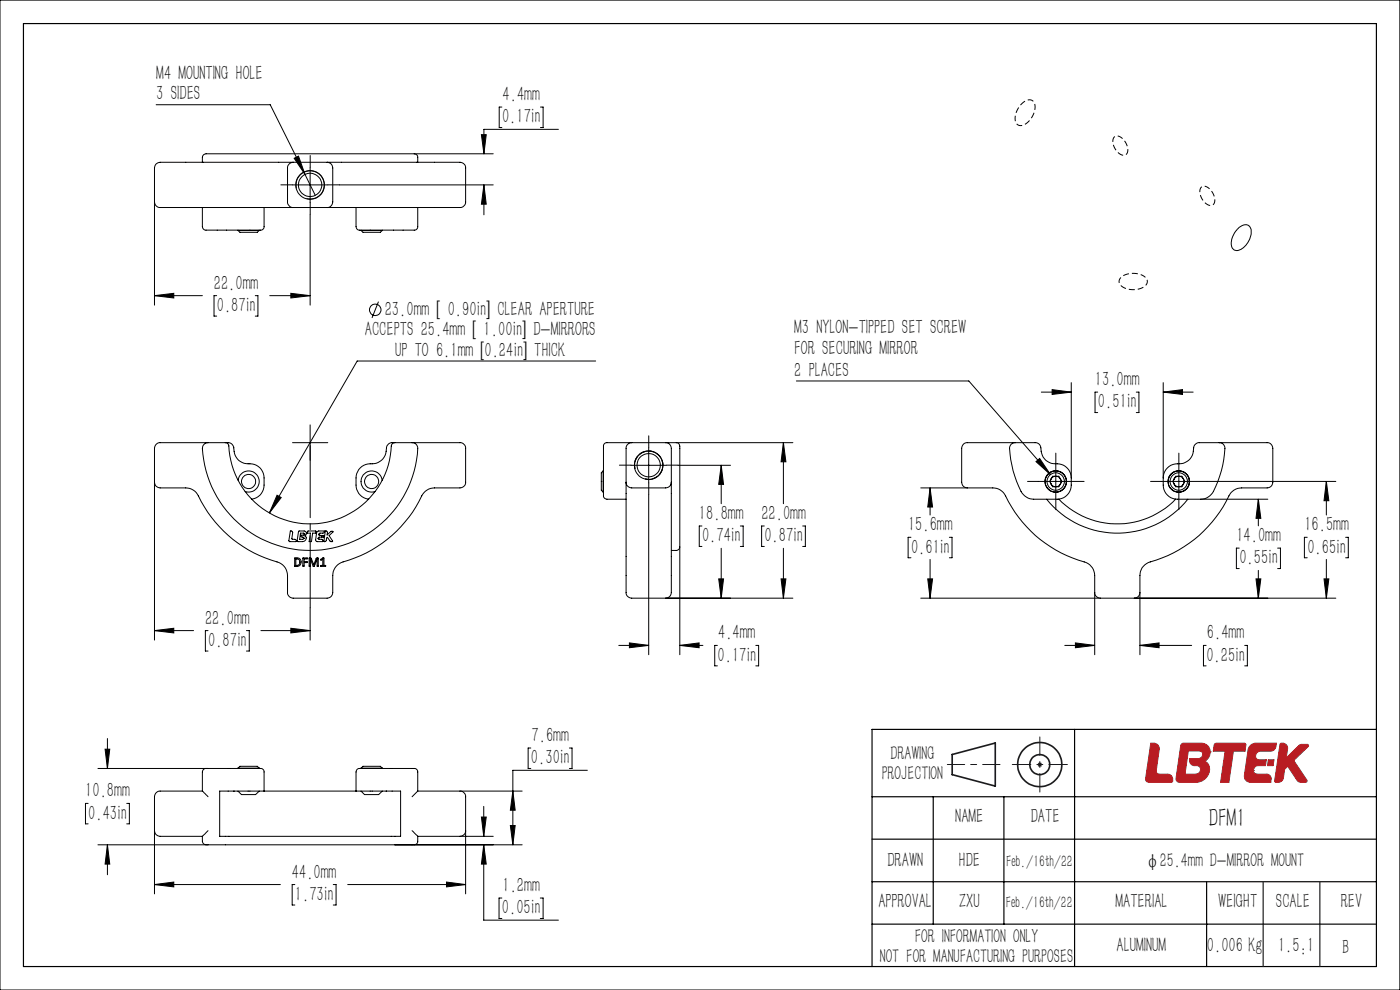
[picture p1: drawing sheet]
<svg xmlns="http://www.w3.org/2000/svg" width="297mm" height="210mm" viewBox="0 0 297 210" stroke-linecap="round" stroke-linejoin="round" font-family="sans-serif">
<path d="M220.1 162.2h1M220.2 161.8l.7 .8M220.6 161.7v1M220.9 161.8l-.7 .8" fill="none" stroke="#191924" stroke-width=".21"/>
<g fill="none" stroke="#191924" stroke-width=".35">
<path d="M202 160l9.1-2.4v9.1l-9.1-2.4z"/>
<circle cx="220.6" cy="162.2" r="4.7"/>
<circle cx="220.6" cy="162.2" r="2.13"/>
</g>
<path d="M244.1 157.6h.8a1.16 1.16 0 0 1 1 1.4l-.6 4.5a.64 .64 0 0 0 .6 .7h1.8a1.03 1.03 0 0 1 1 .6 1.03 1.03 0 0 1-.1 1.1h-4.9l-.5-.1-.1-.3zM250.7 157.8l.3-.2h3.9a2 2 0 0 1 1.9 1.7 2 2 0 0 1-1.2 2.2l.1 .1a1.96 1.96 0 0 1 .7 2.4 2.91 2.91 0 0 1-2.7 1.9h-3.5a.73 .73 0 0 1-.7-.8l1-6.9zM256.8 159.5h.1M257.7 157.8l.3-.2h6.1l.2 .4-.2 1.3h-2.4l-1 6.6h-1.8l1-6.6h-2.5zM265.1 158.3l.4-.4 .7-.3h4.6l-.1 .8a1.16 1.16 0 0 1-1.2 .9h-2.1a.93 .93 0 0 0-1 .8 .93 .93 0 0 0 .7 1.1h1.5l-.1 1.2h-1.6a.91 .91 0 0 0-1 .8 .91 .91 0 0 0 .8 1h2a.98 .98 0 0 1 1 1.1l-.1 .6h-4.5a1.29 1.29 0 0 1-1.1-1.4l.8-5.6zM271.7 157.7a1.11 1.11 0 0 1 1.5 1.1l-.3 2 2.8-2.8 1.7-.1a.28 .28 0 0 1 .2 .2 .28 .28 0 0 1-.1 .3l-3 2.9 2.7 4.2v.4h-1.3l-.5-.1-2.2-3.2-.7 .6-.2 1.8a1.22 1.22 0 0 1-1.6 .9h-.2l-.1-.3 1.1-7.7zM254.7 163.3h.1M255.1 160.1h.1M255.1 160.1a.66 .66 0 0 0-.6-.8h-2.4l-.7 4.9h2.4a.9 .9 0 0 0 .9-.9M255.1 160.1a.91 .91 0 0 1-.9 .8h-1.9a1.22 1.22 0 0 0 .5 1.3l1.1 .2a.79 .79 0 0 1 .8 .9M265.9 163.4h.1M269.1 161.2h1.2l-.2 1.2h-1.2z" fill="none" stroke="#a72b30" stroke-width=".21"/>
<path d="M0 0h297v210h-297z" fill="none" stroke="#000" stroke-width=".21"/>
<path d="M5 5h287v200h-287zM228 154.7v50.3M292 154.7h-107v50.3M185 178h107M185 169h107M198 169v27M213 169v27M185 196h107M185 187h107M256 187v18" fill="none" stroke="#000" stroke-width=".25"/>
<path d="M201 162.2h11.1" fill="none" stroke="#191924" stroke-width=".21" stroke-dasharray="30.5 1.3 1.3 1.3" stroke-dashoffset="26.8"/>
<path d="M220.6 156.3v11.7M214.7 162.2h11.7" fill="none" stroke="#191924" stroke-width=".21" stroke-dasharray="30.5 1.3 1.3 1.3" stroke-dashoffset="26.5"/>
<path d="M268 187v18M280 187v18" fill="none" stroke="#191924" stroke-width=".25"/>
<path d="M244.1 157.6l1.3 .2 .4 .4 .2 .5-.7 4.8 .1 .4 .4 .3 2.4 .1 .6 .7v.7l-.2 .2h-5.1l-.4-.3zM252.1 159.3l-.7 4.9 2.6-.1 .6-.6v-.7l-.5-.4h-1l-.4-.3-.3-.5-.1-.7 2.3-.1 .5-.5v-.5l-.2-.4-.3-.1zM250.7 157.8l.3-.2h4.1l.9 .4 .6 .8 .2 .8-.3 1-.9 .9 .7 .6 .3 .6v.3a2.89 2.89 0 0 1-2.9 2.9h-3.7l-.5-.4 1-7.4zM257.7 157.8l.3-.2h6.1l.2 .2-.2 1.5h-2.4l-1 6.6h-1.8l1-6.6h-2.5zM265.3 158.1l.9-.5h4.6l-.2 1-.5 .6-.4 .1-2.6 .1-.5 .4-.3 .5 .2 .5 .3 .3 1.8 .1-.1 1.2-2 .1-.5 .5v.8l.6 .4 2.6 .1 .5 .6-.1 1h-4.6l-.8-.5-.2-.9 .8-5.5zM269.1 161.2h1.2l-.2 1.2h-1.2zM271.6 157.8l-1.2 8 1 .1 .7-.4 .2-.5 .2-1.8 .7-.6 2.2 3.2 .4 .1h1.4v-.4l-2.7-4.2 3-2.9 .1-.4h-1.8l-2.9 2.8 .2-2.4-.6-.7z" fill-rule="evenodd" fill="#b81c22"/>
<g fill="none" stroke="#000" stroke-width=".21">
<path d="M33.1 22.2h24.2l7.4 14.8M62.1 39.2h7.4M62.2 34.4a1.2 1.2 0 0 0-1.2 1.2v7.2a1.2 1.2 0 0 0 1.2 1.2M62.2 34.4h-28.2a1.2 1.2 0 0 0-1.2 1.2v29.1M62.2 34.4h7.2M62.4 33.6l.9-.5 1.4 3.9zM62.9 40a2.99 2.99 0 0 1 2.6-3.8 2.99 2.99 0 0 1 3.3 3.3 2.99 2.99 0 0 1-3.8 2.6M64.7 37l2.2 4.4M65.8 35.5v7.5M69.4 34.4a1.2 1.2 0 0 1 1.2 1.2v7.2a1.2 1.2 0 0 1-1.2 1.2M69.4 34.4h28.2a1.2 1.2 0 0 1 1.2 1.2v7.2a1.2 1.2 0 0 1-1.2 1.2h-28.2M72 39.2h32.6"/>
<path d="M87.9 32.6h16.7M87.9 32.6h-43.7a.97 .97 0 0 0-1.3 .8v1M87.9 32.6a.72 .72 0 0 1 .7 .8v1M102.1 28.6h1.1l-.5 4zM102.7 39.2v6.4M102.7 39.2l.5 4.1h-1.1zM106.5 22.7h-.6v4.3h.6M114.7 22.7h.5v4.3h-.5M118.5 27.4h-15.8v5.2M32.8 42.8a1.2 1.2 0 0 0 1.2 1.2h28.2M42.9 44v4.1a.89 .89 0 0 0 1.3 .7h10.9a.72 .72 0 0 0 .9-.7v-4.1M50.5 48.9h4.5"/>
<path d="M50.5 48.9a1.8 1.8 0 0 0 1.7 .4h1a1.87 1.87 0 0 0 1.8-.4M50.5 48.8v.1M55 48.8v.1M62.2 44h7.2M65.8 45.5v19.2M75.5 44v4.1a.9 .9 0 0 0 1.3 .7h10.6a.87 .87 0 0 0 1.2-.7v-4.1M76.6 48.9h4.5M76.6 48.9l.4 .4h2.3a1.87 1.87 0 0 0 1.8-.4M76.6 48.8v.1M81.1 48.8v.1M262.8 48.3a1.54 1.54 0 0 1 2.5 0 4 4 0 0 1-3 4.9 1.52 1.52 0 0 1-1-2.2l.6-1.5zM32.8 62.7h10.1"/>
<path d="M32.8 62.7l4.1-.5v1zM46 62.7h-.6v4.4h.6M54.2 62.7h.5v4.4h-.5M57.2 62.7h8.6M61.7 62.2l4.1 .5-4.1 .5zM80.3 64l-1.4 3.4M126.4 76.6h-50.6l-18.7 32.2M44.1 93.9a1.21 1.21 0 0 0-1.2 1.3 22.9 22.9 0 0 0 23 21.6 22.9 22.9 0 0 0 22.7-21.9l-.3-.6-.4-.3-.5-.1M47.8 93.9a.72 .72 0 0 1 .7 .7 17.3 17.3 0 0 0 17.4 16.5 17.3 17.3 0 0 0 17.2-16.8l.3-.3 .4-.1M62.1 93.9h7.4M65.8 90.1v7.5M128 99.9v4.5"/>
<path d="M128 99.9l-.4 .4v3.7l.4 .4M128 99.9h.1M133.8 98.7h7.6M134 93.9a1.2 1.2 0 0 0-1.2 1.2v7.2M134.7 99.5a2.99 2.99 0 0 1 2.7-3.8 2.99 2.99 0 0 1 3.2 3.3 2.99 2.99 0 0 1-3.8 2.6M137.6 94.9v7.5M141.2 93.9a1.2 1.2 0 0 1 1.2 1.2v7.2M143.5 93.9a.98 .98 0 0 1 .7 1.2v20.9M143.8 98.7h11.2M153 98.7l.5 4.1h-1zM153 98.7v8.1M166.2 93.9v12.9"/>
<path d="M166.2 93.9l.5 4.1h-1zM168.2 93.9h-39.4a.91 .91 0 0 0-.8 1.2v9.9a.75 .75 0 0 0 .8 .9h4M168.9 80.8h36.6l17.3 19.9M219.8 97.9l.8-.6 2.2 3.4zM220.9 83.2h6.4M223.2 82.6l4.1 .6-4.1 .5zM224 98.4v7.5M227.3 81.2v21.7a3 3 0 0 1-3 3h-5a3.4 3.4 0 0 1-3.2-2.7 21.5 21.5 0 0 1-1.9-8.5l.3-.4 .9-.4M232.9 83.2h-.6v4.3h.6M241.1 83.2h.5v4.3h-.5M246.8 81.2v21.7a3 3 0 0 0 3 3h19.2M246.8 83.2h6.3"/>
<path d="M246.8 83.2l4.1-.6v1.1zM250.1 98.4v7.5M258.7 93.9a1.16 1.16 0 0 1 1.2 1.3 20.7 20.7 0 0 1-3 9.7l-1 .7-1.2 .3M32.8 102.3a1.2 1.2 0 0 0 1.2 1.2h5.4a2.96 2.96 0 0 1 2.7 1.7 26.4 26.4 0 0 0 17.1 14.1 2.98 2.98 0 0 1 1.8 2.8v3.6a1.2 1.2 0 0 0 1.2 1.2h7.2a1.2 1.2 0 0 0 1.2-1.2v-3.6a2.99 2.99 0 0 1 2.2-2.9 26.4 26.4 0 0 0 16.9-14.4l.9-.8 1.2-.5h5.8a1.2 1.2 0 0 0 1.2-1.2v-7.2a1.2 1.2 0 0 0-1.2-1.2h-14.4a1.66 1.66 0 0 0-1.3 1.8 3.3 3.3 0 0 1-3.8 2.7 3 3 0 0 0-2.6 3 3.9 3.9 0 0 0 1.3 3.9l.8 .5 .6 .1M50.5 101.9a2.25 2.25 0 0 1 2.7-2 2.25 2.25 0 0 1 1.7 2.8 2.25 2.25 0 0 1-2.9 1.6M53.4 105.9a2.91 2.91 0 0 0 2.6-3 3.9 3.9 0 0 0-1.2-4l-1.3-.5a3.4 3.4 0 0 1-3.9-3.6l-.4-.6-.6-.3h-14.6a1.2 1.2 0 0 0-1.2 1.2v40.7M58.8 105l.9 .5-2.6 3.3zM61.6 112.6l.3 .1 .2 .2-.2 1.5 .8 .1 .1 .4h-1.4l-.1-.1zM62.5 118.3a.95 .95 0 0 1 1.4 .9 .95 .95 0 0 1-1.4 .8zM62.8 118.6a.7 .7 0 0 1 .8 .6 .7 .7 0 0 1-.8 .7zM63.4 112.7l1.1-.1a.56 .56 0 0 1 .5 .5 .56 .56 0 0 1-.3 .6 .68 .68 0 0 1 .2 .8 .68 .68 0 0 1-.7 .4h-1l-.2-.1zM64.3 118.3h.9v.3h-.7v.5h.6l.1 .2h-.7v.8h-.3z"/>
<path d="M64.5 114.2h.1M64.6 113.3l-.1-.2h-.8l-.1 1.3h.7l.2-.2M64.6 113.3h.1M64.6 113.3l-.2 .2h-.6l.1 .3 .4 .1 .2 .3M65 113.1h.1M65.3 112.7h1.8l-.1 .4h-.7l-.2 1.8h-.5l.3-1.8h-.7zM65.8 118.5v1.6h-.2v-1.8l.4 .1 .6 1.4M65.8 118.5h.1M65.8 118.5l.7 1.6h.2l.6-1.6M66.6 119.8h.1M67.3 118.5v1.6h.2v-1.8l-.4 .1-.5 1.4M67.3 118.5h.1"/>
<path d="M67.5 114.2h.1M67.6 113.4l.2-.3h.9l.1-.5h-1.2l-.4 .4-.2 1.7 .2 .2h1.3l-.1-.5h-.8l-.1-.2M67.6 113.4l.1 .2h.5v.3h-.5l-.2 .3M67.6 113.4h.1M68.1 118.6l.6-.3v1.6h.3v.2h-.9v-.2h.4v-1.3l-.4 .2zM68.3 113.6h.4l-.1 .3h-.3zM69 112.6l.5 .2-.1 .7 .7-.8h.6l-.9 .9 .7 1.3-.5-.1-.5-.8-.4 .8-.4 .1zM81.1 101.9a2.26 2.26 0 0 0-2.7-2 2.26 2.26 0 0 0-1.8 2.8 2.26 2.26 0 0 0 3 1.6M128 104.4h.1M132.8 102.3a1.2 1.2 0 0 0 1.2 1.2h7.2a1.2 1.2 0 0 0 1.2-1.2M132.8 102.3v23.4a1.2 1.2 0 0 0 1.2 1.2h34.2M137.6 104.9v34"/>
<path d="M142.4 102.3v23.4a1.2 1.2 0 0 1-1.2 1.2M144.2 116v22.9M144.2 116a.72 .72 0 0 1-.7 .8h-1.1M148.9 111.6h-.6v4.3h.6M153 116.3v10.6M157.1 111.6h.6v4.3h-.6M162.1 111.6h-.5v4.3h.5M166.2 116.3v10.6M170.3 111.6h.6v4.3h-.6M193.3 114h-.6v4.3h.6M195.3 103.5h15.3a2.96 2.96 0 0 1 2.7 1.7 26.4 26.4 0 0 0 17.1 14.1 2.98 2.98 0 0 1 1.8 2.8v16.8M197.3 103.5l.5 4.1h-1z"/>
<path d="M197.3 103.5v5.7M197.3 118.7v8.2M201.4 114h.6v4.3h-.6M220.2 102.1h7.5M221.8 102.7a2.26 2.26 0 0 1 2-2.8 2.26 2.26 0 0 1 2.4 2.4 2.26 2.26 0 0 1-2.8 2M222 105.9a19.2 19.2 0 0 0 30 0M223.3 101h1.3l.7 1.1-.7 1.1h-1.3l-.6-1.1zM224.6 105.9a17.2 17.2 0 0 0 24.8 0M227.3 101.4a3.2 3.2 0 0 0-3.9-3.1 3.3 3.3 0 0 1-2.6-3.3 1.15 1.15 0 0 0-1.2-1.1h-14.4a1.2 1.2 0 0 0-1.2 1.2v7.2a1.2 1.2 0 0 0 1.2 1.2M246.3 102.1h7.5M246.8 101.4a3.2 3.2 0 0 1 3.8-3.1 3.2 3.2 0 0 0 2.6-3.3 1.21 1.21 0 0 1 1.2-1.1h14.4a1.2 1.2 0 0 1 1.2 1.2v7.2a1.2 1.2 0 0 1-1.2 1.2h-5.4a2.96 2.96 0 0 0-2.7 1.7 26.4 26.4 0 0 1-17.1 14.1 2.88 2.88 0 0 0-1.8 2.8v16.8M247.9 102.7a2.25 2.25 0 0 1 2-2.8 2.25 2.25 0 0 1 2.4 2.4 2.25 2.25 0 0 1-2.8 2"/>
<path d="M249.4 101h1.3l.7 1.1-.7 1.1h-1.3l-.6-1.1zM256.1 102.1h27.3M262.9 116.3h-.6v4.3h.6M266.9 105.9v5.6M266.9 105.9l.6 4.1h-1zM271 116.3h.6v4.3h-.6M277.3 114h-.6v4.3h.6M281.4 102.1v7.1M281.4 118.7v8.2M281.4 102.1l.5 4.1h-1zM285.5 114h.5v4.3h-.5M32.8 133.8h8.3"/>
<path d="M32.8 133.8l4.1-.5v1zM44.1 133.8h-.5v4.3h.5M52.3 133.8h.6v4.3h-.6M55.4 133.8h10.4M61.7 133.3l4.1 .5-4.1 .5zM65.8 128.9v6.9M131.3 136.9h6.3M133.5 136.4l4.1 .5-4.1 .5zM144.2 136.9h4.9M144.2 136.9l4.1-.5v1zM152.2 136.9h-.6v4.3h.6M152.5 122.8h1l-.5 4.1z"/>
<path d="M160.3 136.9h.6v4.3h-.6M165.7 122.8h1l-.5 4.1zM195.3 126.9h88.1M196.8 122.8h1l-.5 4.1zM225.9 136.9h6.3M228.1 136.4l4.1 .5-4.1 .5zM232.2 125.7a1.2 1.2 0 0 0 1.2 1.2M241.8 136.9l4.1-.5v1zM241.8 136.9h11M241.8 125.7a1.2 1.2 0 0 1-1.2 1.2M255.9 136.9h-.6v4.3h.6M264.1 136.9h.5v4.3h-.5"/>
<path d="M266.5 122.8h1l-.6 4.1zM266.9 121v5.9M280.9 122.8h1l-.5 4.1zM22.3 158.9h1l-.5 4.1zM22.8 156.7v6.3M112.6 158.7h-.6v4.3h.6M120.8 158.7h.6v4.3h-.6M18.7 170.4h-.6v4.4h.6M20.8 163h34.3a.72 .72 0 0 1 .9 .8v4M20.8 179.2h90M22.8 179.2v6.4M22.8 179.2l.5 4.1h-1z"/>
<path d="M26.9 170.4h.5v4.4h-.5M32.8 176.2a1.2 1.2 0 0 0 1.2 1.2h8.9M42.9 177.4v1.1a.98 .98 0 0 0 1.2 .7M42.9 167.8l1.2 1.2M42.9 167.8h-8.9a1.2 1.2 0 0 0-1.2 1.2v20.6M44.1 163h-.3a.76 .76 0 0 0-.9 .8v4M44.1 176.2l-1.2 1.2M50.5 162.9h4.5M50.5 162.9a1.8 1.8 0 0 1 1.7-.3h1a1.87 1.87 0 0 1 1.8 .3M50.5 167.8l.7 .7h3l.8-.7M50.5 162.9v.1M55 162.9v.1"/>
<path d="M56 167.8h-9.4v9.6h38.4v-9.6h-9.5M56 167.8h19.5M75.5 167.8v-4a.9 .9 0 0 1 1.3-.8h11a.7 .7 0 0 1 .8 .8v4M76.6 162.9h4.5M76.6 162.9l.4-.3h2.3a1.87 1.87 0 0 1 1.8 .3M76.6 167.8l.7 .7h3l.8-.7M76.6 162.9v.1M81.1 162.9v.1M87.4 176.2l1.2 1.2M88.6 177.4v1.1a.98 .98 0 0 1-1.2 .7M88.6 167.8l-1.2 1.2M97.6 167.8a1.2 1.2 0 0 1 1.2 1.2v20.6"/>
<path d="M98.8 176.2a1.2 1.2 0 0 1-1.2 1.2M102.1 173.3h1.1l-.6 4.1zM102.6 179.2l.6 4.1h-1.1zM102.6 179.2v16h15.9M102.6 171.1v6.3M104.6 177.4h-16M108.3 175.1h1l-.5 4.1zM108.8 167.8l.5 4.1h-1zM110.8 167.8h-22.2M124.6 163.4h-15.8v15.8M32.8 187.6h26.7M32.8 187.6l4.1-.5v1z"/>
<path d="M62.5 187.6h-.5v4.4h.5M70.7 187.6h.6v4.4h-.6M73.8 187.6h25M94.7 187.1l4.1 .5-4.1 .5zM106.5 190.5h-.6v4.3h.6M114.6 190.5h.6v4.3h-.6"/>
<circle cx="65.8" cy="39.2" r="3"/>
<circle cx="65.8" cy="39.2" r="2.48"/>
<circle cx="79.6" cy="65.7" r="1.22"/>
<circle cx="137.6" cy="98.7" r="3"/>
<circle cx="137.6" cy="98.7" r="2.47"/>
<circle cx="52.7" cy="102.1" r="1.51"/>
<circle cx="78.8" cy="102.1" r="1.51"/>
<circle cx="224" cy="102.1" r="2.25"/>
<circle cx="224" cy="102.1" r="1.11"/>
<circle cx="224" cy="102.1" r="1.84"/>
<circle cx="224" cy="102.1" r="2.3"/>
<circle cx="250.1" cy="102.1" r="2.29"/>
<circle cx="250.1" cy="102.1" r="2.25"/>
<circle cx="250.1" cy="102.1" r="1.11"/>
<circle cx="250.1" cy="102.1" r="1.84"/>
</g>
<path d="M215.3 25.1a1.33 1.33 0 0 0 .8 1.5 1.33 1.33 0 0 0 1.5-.4 4.1 4.1 0 0 0 1.7-4.5 1.53 1.53 0 0 0-2.4 .1 4.8 4.8 0 0 0-1.6 3.3M237.7 29a1.02 1.02 0 0 0-1.3 0 1.02 1.02 0 0 0-.3 1.2 2.78 2.78 0 0 0 2.6 2.7 1.85 1.85 0 0 0 .1-2.7l-1.1-1.2M256.1 39.7a1.02 1.02 0 0 0-1.2 0 1.02 1.02 0 0 0-.3 1.2 2.78 2.78 0 0 0 2.5 2.7 1.85 1.85 0 0 0 .1-2.8l-1.1-1.1M242.5 58.5a4.1 4.1 0 0 0-5 .7 1.53 1.53 0 0 0 1.4 2 4 4 0 0 0 4.4-1 1.28 1.28 0 0 0-.8-1.7" fill="none" stroke="#000" stroke-width=".21" stroke-dasharray="1.3 .6" stroke-dashoffset=".7" stroke-linecap="butt"/>
<path d="M136.9 101.6a3 3 0 0 0 3.7-2.7 3 3 0 0 0-3.2-3.2 3 3 0 0 0-2.7 3.7" fill="none" stroke="#000" stroke-width=".21" stroke-dasharray="1.3 .6" stroke-dashoffset=".4" stroke-linecap="butt"/>
<path d="M65.8 94.5v34.4" fill="none" stroke="#000" stroke-width=".21" stroke-dasharray="30.5 1.3 1.3 1.3" stroke-dashoffset="15.2"/>
<g fill="none" stroke="#000" stroke-width=".21" stroke-dasharray="30.5 1.3 1.3 1.3">
<path d="M62.1 39.2h-2.5M65.8 35.5v-2.5M69.6 39.2h2.4M65.8 43v2.4M133.9 98.7h-2.5M137.6 94.9v-2.5M141.4 98.7h2.5M224 98.4v-2.3M250.1 98.4v-2.3M137.6 102.4v2.5M220.2 102.1h-2.2M224 105.9v2.2"/>
<path d="M227.7 102.1h2.3M246.3 102.1h-2.2M250.1 105.9v2.2M253.8 102.1h2.3"/>
</g>
<g fill="#000">
<path d="M219.8 97.9l.8-.6 2.2 3.4z"/>
<path d="M61.7 62.2l4.1 .5-4.1 .5zM32.8 62.7l4.1-.5v1z"/>
<path d="M246.8 83.2l4.1-.6v1.1zM223.2 82.6l4.1 .6-4.1 .5z"/>
<path d="M32.8 133.8l4.1-.5v1zM61.7 133.3l4.1 .5-4.1 .5zM58.8 105l-1.7 3.8 2.6-3.3zM62.4 33.6l2.3 3.4-1.4-3.9zM102.1 28.6h1.1l-.5 4zM102.7 39.2l.5 4.1h-1.1zM22.3 158.9h1l-.5 4.1zM22.8 179.2l.5 4.1h-1zM108.8 167.8l.5 4.1h-1zM108.3 175.1h1l-.5 4.1zM102.6 179.2l.6 4.1h-1.1zM102.1 173.3h1.1l-.6 4.1zM32.8 187.6l4.1-.5v1zM94.7 187.1l4.1 .5-4.1 .5zM153 98.7l.5 4.1h-1zM152.5 122.8h1l-.5 4.1zM166.2 93.9l.5 4.1h-1zM165.7 122.8h1l-.5 4.1zM197.3 103.5l.5 4.1h-1zM196.8 122.8h1l-.5 4.1zM266.9 105.9l.6 4.1h-1zM266.5 122.8h1l-.6 4.1zM281.4 102.1l.5 4.1h-1zM280.9 122.8h1l-.5 4.1z"/>
<path d="M133.5 136.4l4.1 .5-4.1 .5zM144.2 136.9l4.1-.5v1z"/>
<path d="M228.1 136.4l4.1 .5-4.1 .5zM241.8 136.9l4.1-.5v1z"/>
</g>
<text font-size="5.6" x="256.4" y="175.4">DFM1</text>
<g font-size="4.4">
<text x="33.2" y="17">M4 MOUNTING HOLE</text>
<text x="33.2" y="21.3">3 SIDES</text>
<text x="106.6" y="21.5">4.4mm</text>
<text x="106.5" y="26.2">0.17in</text>
<text x="45.4" y="61.5">22.0mm</text>
<text x="46" y="66.2">0.87in</text>
<text x="77.4" y="71.3">ACCEPTS 25.4mm [ 1.00in] D-MIRRORS</text>
<text x="81.6" y="67">23.0mm [ 0.90in] CLEAR APERTURE</text>
<text x="168.5" y="70.9">M3 NYLON-TIPPED SET SCREW</text>
<text x="83.8" y="75.7">UP TO 6.1mm [0.24in] THICK</text>
<text x="168.5" y="75.4">FOR SECURING MIRROR</text>
<text x="168.5" y="79.9">2 PLACES</text>
<text x="232.3" y="81.9">13.0mm</text>
<text x="232.9" y="86.6">0.51in</text>
<text x="148.3" y="110.3">18.8mm</text>
<text x="161.5" y="110.3">22.0mm</text>
<text x="192.6" y="112.7">15.6mm</text>
<text x="276.7" y="112.7">16.5mm</text>
<text x="148.9" y="115">0.74in</text>
<text x="162.2" y="115">0.87in</text>
<text x="193.3" y="117.4">0.61in</text>
<text x="262.3" y="115">14.0mm</text>
<text x="262.9" y="119.7">0.55in</text>
<text x="277.4" y="117.4">0.65in</text>
<text x="43.5" y="132.5">22.0mm</text>
<text x="44.2" y="137.2">0.87in</text>
<text x="152.3" y="135.6">4.4mm</text>
<text x="256" y="135.6">6.4mm</text>
<text x="152.2" y="140.3">0.17in</text>
<text x="255.9" y="140.3">0.25in</text>
<text x="112.8" y="157.4">7.6mm</text>
<text x="112.6" y="162.1">0.30in</text>
<text x="18.1" y="169.1">10.8mm</text>
<text x="18.7" y="173.9">0.43in</text>
<text x="202.7" y="174.7">NAME</text>
<text x="218.7" y="174.7">DATE</text>
<text x="188.2" y="184">DRAWN</text>
<text x="203.3" y="184">HDE</text>
<text x="61.9" y="186.4">44.0mm</text>
<text x="62.6" y="191.1">1.73in</text>
<text x="106.6" y="189.2">1.2mm</text>
<text x="106.5" y="193.9">0.05in</text>
<text x="186.3" y="192.7">APPROVAL</text>
<text x="203.4" y="192.7">ZXU</text>
<text x="236.6" y="192.7">MATERIAL</text>
<text x="258.4" y="192.7">WEIGHT</text>
<text x="270.7" y="192.7">SCALE</text>
<text x="284.4" y="192.7">REV</text>
<text x="236.9" y="201.9">ALUMINUM</text>
<text x="256" y="201.9">0.006 Kg</text>
<text x="271.1" y="201.9">1.5:1</text>
<text x="284.8" y="202.4">B</text>
</g>
<g font-size="4.2">
<text x="188.9" y="161.3">DRAWING</text>
<text x="187" y="165.5">PROJECTION</text>
<text x="243.1" y="184">φ25.4mm D-MIRROR MOUNT</text>
<text x="194.1" y="200">FOR INFORMATION ONLY</text>
<text x="186.6" y="204.2">NOT FOR MANUFACTURING PURPOSES</text>
</g>
<g font-size="3.5">
<text x="213.4" y="183.9">Feb./16th/22</text>
<text x="213.4" y="192.7">Feb./16th/22</text>
</g>
</svg>
